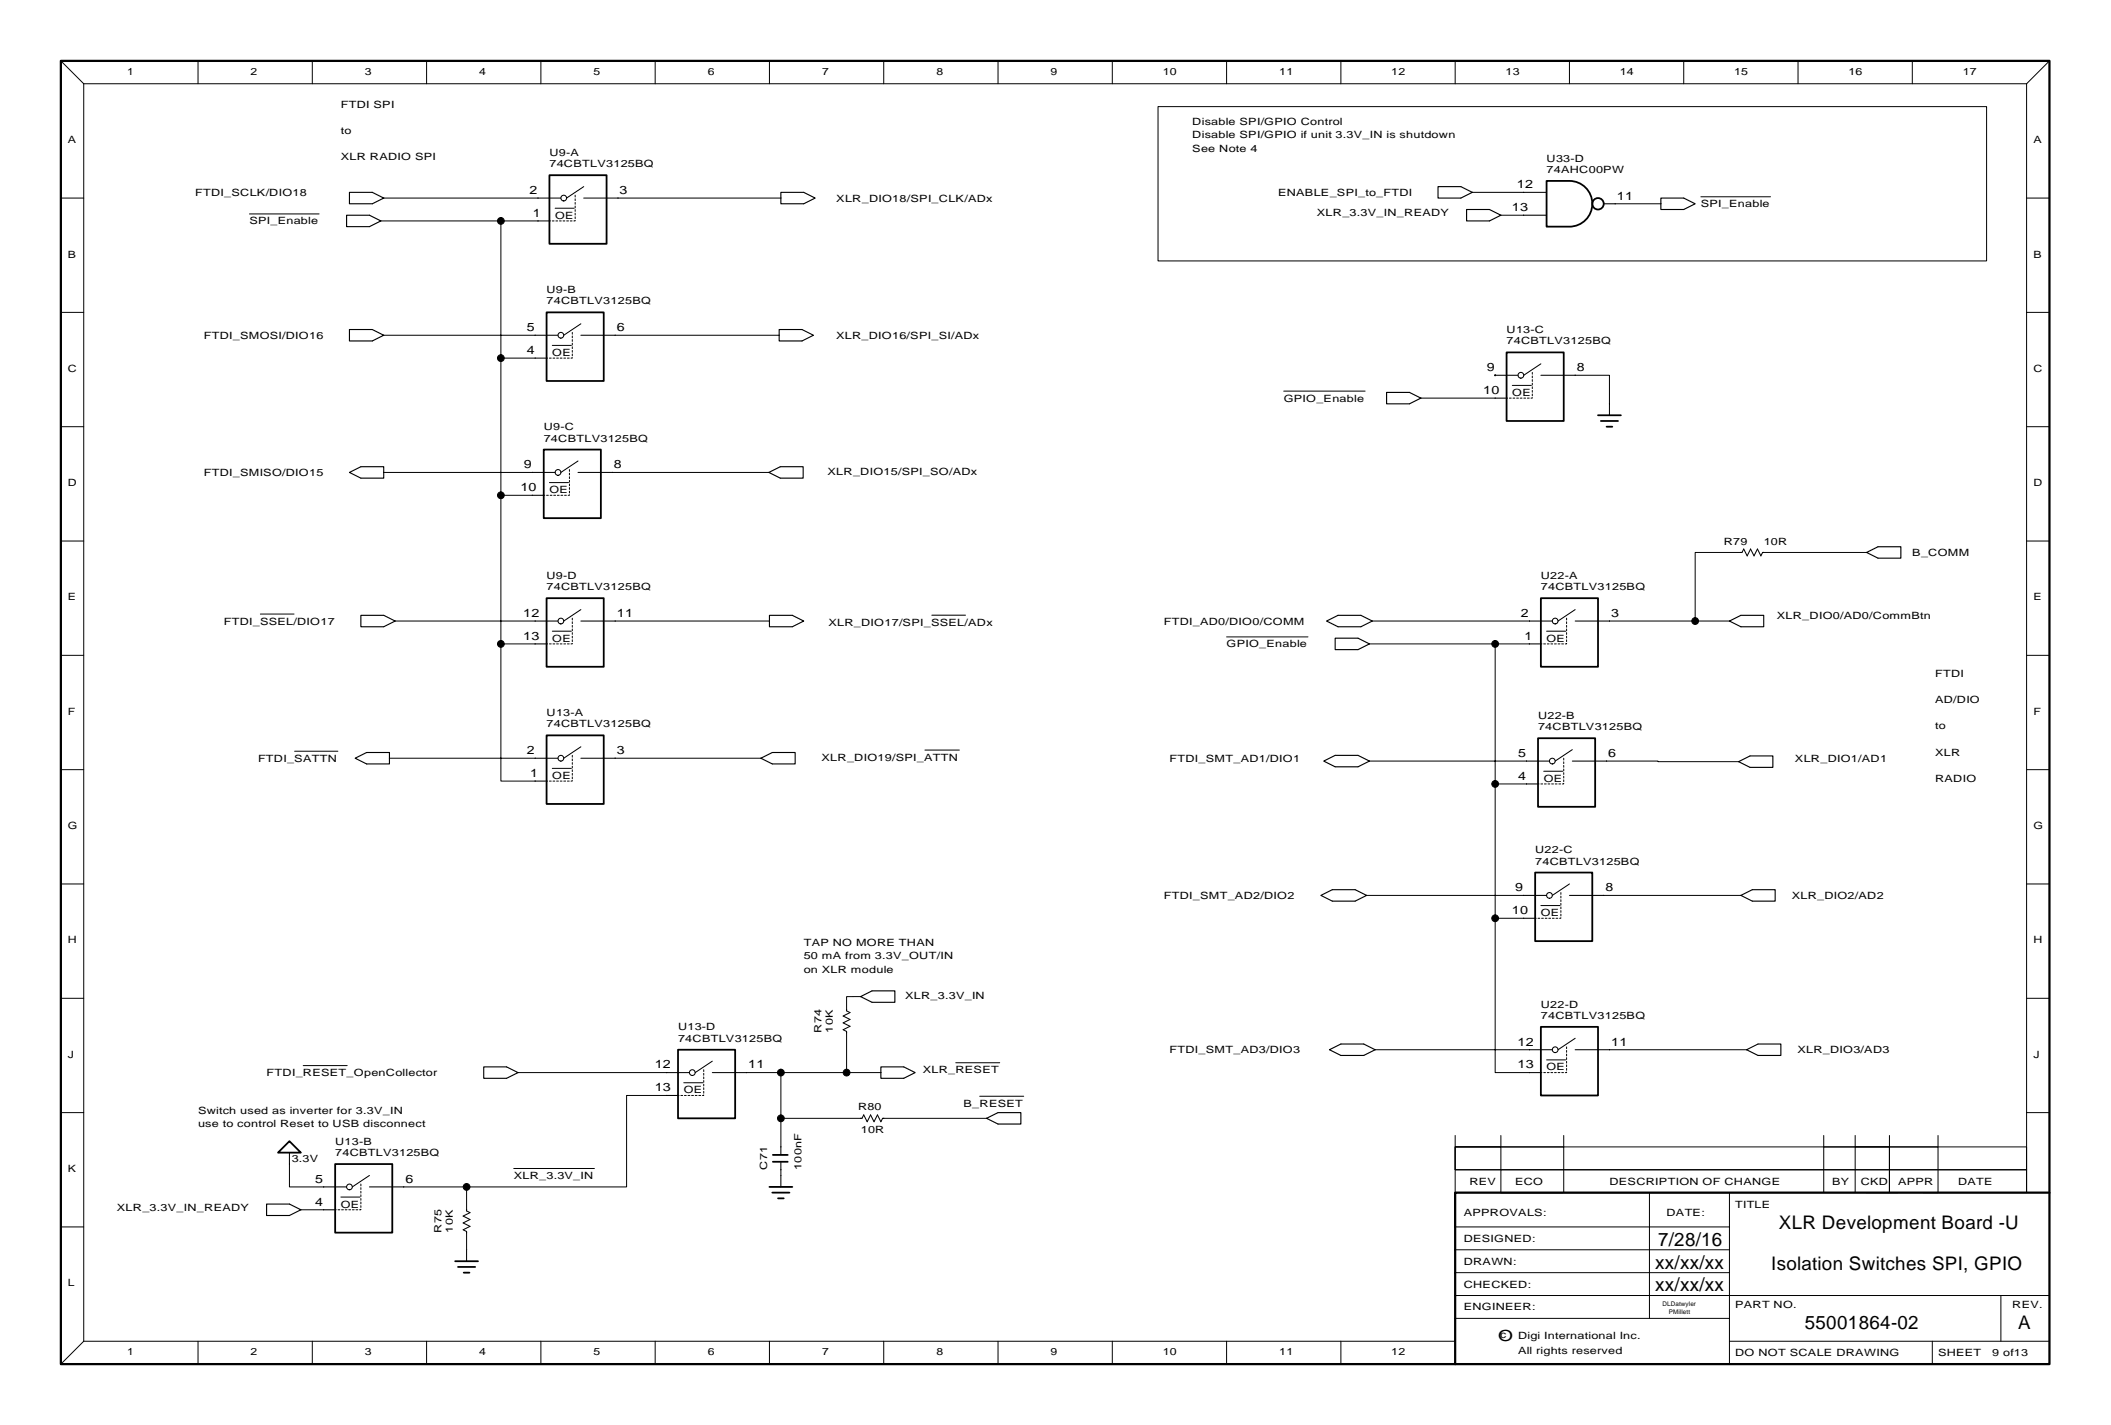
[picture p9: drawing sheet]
<svg xmlns="http://www.w3.org/2000/svg" width="469mm" height="317mm" viewBox="0 0 469 317" stroke-linecap="round" stroke-linejoin="round" font-family="sans-serif">
<g fill="none" stroke="#000" stroke-width=".22">
<path d="M13.5 13.5l5.1 5.1M18.6 18.6h431.8M18.6 18.6v279.4M44 13.5v5.1M69.4 13.5v5.1M94.8 13.5v5.1M120.2 13.5v5.1M145.6 13.5v5.1M171 13.5v5.1M196.4 13.5v5.1M221.8 13.5v5.1M247.2 13.5v5.1"/>
<path d="M272.6 13.5v5.1M298 13.5v5.1M323.4 13.5v5.1M348.8 13.5v5.1M374.2 13.5v5.1M399.6 13.5v5.1M425 13.5v5.1M450.4 18.6v246.4M455.5 13.5l-5.1 5.1M257.4 23.7h184.1v34.3h-184.1zM13.5 44h5.1M55.4 47.5h15.5"/>
<path d="M84.6 49.1h35M85.3 44h34.3M111.3 49.1v94M123.4 46.3h4.2M137.4 44h36.1M327.2 42.7h11.4M333.6 47.8h5M359 45.3h10.1M378 43.7h15.5M450.4 44h5.1M13.5 69.4h5.1M85.3 74.5h33.6"/>
<path d="M111.3 79.6h7.6M122.7 76.7h4.3M136.7 74.5h36.5M450.4 69.4h5.1M13.5 94.8h5.1M285.3 86.9h18.1M315.8 88.5h16.5M336.1 85.6h4.2M350.1 83.4h7.6v6.3M450.4 94.8h5.1M85.3 105h33M111.3 110h7"/>
<path d="M122.1 107.2h4.2M136.1 105h34.8M13.5 120.2h5.1M57.9 136.4h7.5M87.8 138h31.1M136.7 138h34.3M207.1 136.7h7.5M305 138h34.9M357.7 138h26.7M386.9 122.7h-10.2v15.3M392 122.7h22.8M450.4 120.2h5.1"/>
<path d="M13.5 145.6h5.1M111.3 143.1v30.4h7.6M111.3 143.1h7.6M122.7 140.2h4.3M272.6 141.5h18.1M304.4 143.1h35.5M332.3 143.1v60.9M343.7 140.2h4.3M450.4 145.6h5.1M13.5 171h5.1M65.5 166.9h9.6M86.6 168.5h32.3"/>
<path d="M122.7 170.7h4.3M136.7 168.5h32.4M205.6 166.7h7.6M304.4 169.1h34.9M332.3 174.2h7M343.1 171.4h4.2M357.1 169.1l29.3 .1M450.4 171h5.1M13.5 196.4h5.1M303.7 198.9h34.9M356.4 198.9h30.5M450.4 196.4h5.1"/>
<path d="M332.3 204v34.3h7.6M332.3 204h6.3M342.5 201.2h4.2M13.5 221.8h5.1M67.4 236.8h9.8M115.1 238.3h33M165.9 238.3h29.9M173.5 238.3v16.5M188.2 229.4v8.9M191.3 221.4h-3.1v2.9M212.4 236.1h9.8M305.6 233.2h34.3"/>
<path d="M343.7 235.5h4.3M357.7 233.2h30.5M450.4 221.8h5.1M13.5 247.2h5.1M64.3 258.6v5.1h7.6M114.2 259.6h17.9M148.1 243.4h-8.8v20.3h-35.6M152 240.6h4.2M173.5 259.9v1.3M173.5 248.5h17.8M196.4 248.5h22.9M217.7 243.6h9.8"/>
<path d="M323.4 254.8h10.2v5.1h-10.2zM323.4 254.8h127v5.1h-127zM323.4 252.3v2.5M333.6 259.9h116.8v5.1h-116.8zM333.6 252.3v2.5M347.5 252.3v2.5M405.3 252.3v2.5M412.3 252.3v2.5M419.9 252.3v2.5M430.7 252.3v2.5M450.4 247.2h5.1M13.5 272.6h5.1"/>
<path d="M66.9 268.8h5M75.8 266h4.2M89.7 263.7h14M103.7 263.7v5.1M103.7 273.9v3.8M323.4 265h61v7.6h-61zM323.4 265v-10.2h24.1v10.2h-13.9M323.4 277.7h61M366.6 265v27.9M384.4 272.6v30.5M405.3 265v-10.2h14.6v10.2h-5.1M412.3 265v-10.2h7.6v10.2h1.9"/>
<path d="M419.9 265v-10.2h10.8v10.2h-3.2M18.6 298h304.8M18.6 298l-5.1 5.1M44 298v5.1M69.4 298v5.1M94.8 298v5.1M120.2 298v5.1M145.6 298v5.1M171 298v5.1M196.4 298v5.1M221.8 298v5.1M247.2 298v5.1"/>
<path d="M272.6 298v5.1M298 298v5.1M323.4 287.8h132.1M323.4 292.9h61M323.4 282.8h61M384.4 298h71.1M429.5 298v5.1M444.7 287.8v10.2"/>
<circle cx="357.7" cy="89.7" r=".01"/>
<circle cx="64.3" cy="258.6" r=".01"/>
<circle cx="103.7" cy="277.7" r=".01"/>
<circle cx="173.5" cy="261.2" r=".01"/>
</g>
<g fill="#000" stroke="#000" stroke-width=".22">
<path d="M332.2 83.3h.2v.2h-.2z" fill-rule="evenodd"/>
<circle cx="84.6" cy="49.1" r=".01"/>
<circle cx="85.3" cy="44" r=".01"/>
<circle cx="111.3" cy="49.1" r=".75"/>
<circle cx="119.6" cy="44" r=".01"/>
<circle cx="119.6" cy="49.1" r=".01"/>
<circle cx="137.4" cy="44" r=".01"/>
<circle cx="173.5" cy="44" r=".01"/>
<circle cx="327.2" cy="42.7" r=".01"/>
<circle cx="333.6" cy="47.8" r=".01"/>
<circle cx="338.6" cy="42.7" r=".01"/>
<circle cx="338.6" cy="47.8" r=".01"/>
<circle cx="359" cy="45.3" r=".01"/>
<circle cx="369.1" cy="45.3" r=".01"/>
<circle cx="85.3" cy="74.5" r=".01"/>
<circle cx="111.3" cy="79.6" r=".75"/>
<circle cx="118.9" cy="74.5" r=".01"/>
<circle cx="118.9" cy="79.6" r=".01"/>
<circle cx="136.7" cy="74.5" r=".01"/>
<circle cx="173.2" cy="74.5" r=".01"/>
<circle cx="315.8" cy="88.5" r=".01"/>
<circle cx="332.3" cy="88.5" r=".01"/>
<circle cx="350.1" cy="83.4" r=".01"/>
<circle cx="85.3" cy="105" r=".01"/>
<circle cx="111.3" cy="110" r=".75"/>
<circle cx="118.3" cy="110" r=".01"/>
<circle cx="118.3" cy="105" r=".01"/>
<circle cx="136.1" cy="105" r=".01"/>
<circle cx="170.9" cy="105" r=".01"/>
<circle cx="87.8" cy="138" r=".01"/>
<circle cx="118.9" cy="138" r=".01"/>
<circle cx="136.7" cy="138" r=".01"/>
<circle cx="171" cy="138" r=".01"/>
<circle cx="305" cy="138" r=".01"/>
<circle cx="339.9" cy="138" r=".01"/>
<circle cx="357.7" cy="138" r=".01"/>
<circle cx="376.7" cy="138" r=".75"/>
<circle cx="384.4" cy="138" r=".01"/>
<circle cx="386.9" cy="122.7" r=".01"/>
<circle cx="392" cy="122.7" r=".01"/>
<circle cx="414.8" cy="122.7" r=".01"/>
<circle cx="111.3" cy="143.1" r=".75"/>
<circle cx="118.9" cy="143.1" r=".01"/>
<circle cx="304.4" cy="143.1" r=".01"/>
<circle cx="332.3" cy="143.1" r=".75"/>
<circle cx="339.9" cy="143.1" r=".01"/>
<circle cx="86.6" cy="168.5" r=".01"/>
<circle cx="118.9" cy="173.5" r=".01"/>
<circle cx="118.9" cy="168.5" r=".01"/>
<circle cx="136.7" cy="168.5" r=".01"/>
<circle cx="169.1" cy="168.5" r=".01"/>
<circle cx="304.4" cy="169.1" r=".01"/>
<circle cx="332.3" cy="174.2" r=".75"/>
<circle cx="339.3" cy="169.1" r=".01"/>
<circle cx="339.3" cy="174.2" r=".01"/>
<circle cx="357.1" cy="169.1" r=".01"/>
<circle cx="386.4" cy="169.2" r=".01"/>
<circle cx="303.7" cy="198.9" r=".01"/>
<circle cx="338.6" cy="198.9" r=".01"/>
<circle cx="356.4" cy="198.9" r=".01"/>
<circle cx="386.9" cy="198.9" r=".01"/>
<circle cx="332.3" cy="204" r=".75"/>
<circle cx="338.6" cy="204" r=".01"/>
<circle cx="115.1" cy="238.3" r=".01"/>
<circle cx="148.1" cy="238.3" r=".01"/>
<circle cx="165.9" cy="238.3" r=".01"/>
<circle cx="173.5" cy="238.3" r=".75"/>
<circle cx="188.2" cy="224.3" r=".01"/>
<circle cx="188.2" cy="229.4" r=".01"/>
<circle cx="188.2" cy="238.3" r=".75"/>
<circle cx="191.3" cy="221.4" r=".01"/>
<circle cx="195.8" cy="238.3" r=".01"/>
<circle cx="305.6" cy="233.2" r=".01"/>
<circle cx="339.9" cy="233.2" r=".01"/>
<circle cx="339.9" cy="238.3" r=".01"/>
<circle cx="357.7" cy="233.2" r=".01"/>
<circle cx="388.2" cy="233.2" r=".01"/>
<circle cx="148.1" cy="243.4" r=".01"/>
<circle cx="173.5" cy="259.9" r=".01"/>
<circle cx="173.5" cy="254.8" r=".01"/>
<circle cx="173.5" cy="248.5" r=".75"/>
<circle cx="191.3" cy="248.5" r=".01"/>
<circle cx="196.4" cy="248.5" r=".01"/>
<circle cx="219.3" cy="248.5" r=".01"/>
<circle cx="66.9" cy="268.8" r=".01"/>
<circle cx="71.9" cy="263.7" r=".01"/>
<circle cx="71.9" cy="268.8" r=".01"/>
<circle cx="89.7" cy="263.7" r=".01"/>
<circle cx="103.7" cy="273.9" r=".01"/>
<circle cx="103.7" cy="268.8" r=".01"/>
<circle cx="103.7" cy="263.7" r=".75"/>
</g>
<path d="M13.5 13.5h442v289.6h-442zM455.5 265h-132.1v38.1" fill="none" stroke="#000" stroke-width=".5"/>
<g fill="none" stroke="#000" stroke-width=".25">
<path d="M77 47.8h5.1l2.5 1.3-2.5 1.3h-5.1zM77.7 42.7h5l2.6 1.3-2.6 1.3h-5zM173.5 42.7h5.1l2.6 1.3-2.6 1.3h-5.1zM319.6 41.5h5.1l2.5 1.2-2.5 1.3h-5.1zM325.9 46.5h5.1l2.6 1.3-2.6 1.3h-5.1zM369.1 44h5.1l2.5 1.3-2.5 1.2h-5.1zM77.7 73.2h5l2.6 1.3-2.6 1.3h-5zM173.2 73.2h5l2.6 1.3-2.6 1.3h-5zM308.2 87.2h5l2.6 1.3-2.6 1.2h-5zM77.7 105l2.5-1.3h5.1v2.5h-5.1zM170.9 105l2.5-1.3h5.1v2.5h-5.1zM80.2 136.7h5.1l2.5 1.3-2.5 1.3h-5.1z"/>
<path d="M171 136.7h5.1l2.5 1.3-2.5 1.3h-5.1zM294.8 138l2.6-1.3h5.1l2.5 1.3-2.5 1.3h-5.1zM384.4 138l2.5-1.3h5.1v2.6h-5.1zM414.8 122.7l2.6-1.2h5.1v2.5h-5.1zM296.7 141.8h5.1l2.6 1.3-2.6 1.2h-5.1zM78.9 168.5l2.6-1.3h5.1v2.5h-5.1zM169.1 168.5l2.5-1.3h5.1v2.5h-5.1zM294.2 169.1l2.5-1.3h5.1l2.6 1.3-2.6 1.3h-5.1zM386.4 169.2l2.5-1.2h5.1v2.5h-5.1zM293.6 198.9l2.5-1.2h5.1l2.5 1.2-2.5 1.3h-5.1zM386.9 198.9l2.5-1.2h5.1v2.5h-5.1zM107.5 237h5.1l2.5 1.3-2.5 1.3h-5.1z"/>
<path d="M191.3 221.4l2.5-1.2h5.1v2.5h-5.1zM195.8 237h5.1l2.5 1.3-2.5 1.3h-5.1zM295.5 233.2l2.5-1.2h5.1l2.5 1.2-2.5 1.3h-5.1zM388.2 233.2l2.5-1.2h5.1v2.5h-5.1zM219.3 248.5l2.5-1.3h5.1v2.5h-5.1zM59.2 267.5h5.1l2.6 1.3-2.6 1.3h-5.1z"/>
</g>
<g fill="none" stroke="#000" stroke-width=".4">
<path d="M122.1 38.9h12.7v15.3h-12.7zM343.7 40.2h5.1a5.1 5.1 0 0 1 5.1 5.1 5.1 5.1 0 0 1-5.1 5.1h-5.1zM121.5 69.4h12.7v15.2h-12.7zM334.8 78.3h12.7v15.2h-12.7zM120.8 99.9h12.7v15.2h-12.7zM355.2 92.3h5M355.8 93.5h3.8M357.1 94.8h1.2M121.5 132.9h12.7v15.2h-12.7zM342.5 132.9h12.7v15.2h-12.7zM121.5 163.4h12.7v15.2h-12.7zM341.8 164h12.7v15.3h-12.7z"/>
<path d="M341.2 193.9h12.7v15.2h-12.7zM150.7 233.2h12.7v15.3h-12.7zM342.5 228.2h12.7v15.2h-12.7zM64.3 253.6l2.6 2.5h-5.1zM74.5 258.6h12.7v15.3h-12.7zM171.8 256.6h3.3M171.8 258.1h3.3M171 263.7h5.1M171.6 265h3.9M172.9 266.3h1.3M101.2 280.2h5M101.8 281.5h3.8"/>
<path d="M103.1 282.8h1.2"/>
<circle cx="355.2" cy="45.3" r="1.27"/>
</g>
<g fill="none" stroke="#000" stroke-width=".23">
<path d="M119.6 44h5.1M119.6 49.1h2.5M129.7 44h7.7M129.7 41.5l-3.8 2.5M338.6 42.7h5.1M338.6 47.8h5.1M356.4 45.3h2.6M118.9 74.5h5.1M118.9 79.6h2.6M129.1 74.5h7.6M129.1 71.9l-3.8 2.6M332.3 83.4h5.1"/>
<path d="M332.3 88.5h2.5M342.5 83.4h7.6M342.5 80.8l-3.9 2.6M357.7 89.7v2.6M118.3 105h5.1M118.3 110h2.5M128.5 105h7.6M128.5 102.4l-3.8 2.6M118.9 138h5.1M129.1 138h7.6M129.1 135.4l-3.8 2.6M339.9 138h5.1"/>
<path d="M350.1 138h7.6M350.1 135.4l-3.8 2.6M386.9 122.7h.3l.3-.7 .8 1.5 .8-1.5 .7 1.5 .8-1.5 .8 1.5 .3-.8h.3M118.9 143.1h2.6M339.9 143.1h2.6M118.9 168.5h5.1M118.9 173.5h2.6M129.1 168.5h7.6M129.1 165.9l-3.8 2.6M339.3 169.1h5.1M339.3 174.2h2.5M349.4 169.1h7.7"/>
<path d="M349.4 166.6l-3.8 2.5M338.6 198.9h5.1M348.8 198.9h7.6M348.8 196.4l-3.8 2.5M338.6 204h2.6M148.1 238.3h5.1M158.3 238.3h7.6M158.3 235.8l-3.8 2.5M188.2 224.3v.3l.7 .4-1.5 .7 1.5 .8-1.5 .8 1.5 .7-1.5 .8 .8 .4v.2M339.9 233.2h5.1M339.9 238.3h2.6M350.1 233.2h7.6"/>
<path d="M350.1 230.7l-3.8 2.5M64.3 256.1v2.5M148.1 243.4h2.6M173.5 254.8v1.8M173.5 258.1v1.8M191.3 248.5h.3l.4-.8 .7 1.5 .8-1.5 .7 1.5 .8-1.5 .8 1.5 .4-.7h.2M71.9 263.7h5.1M71.9 268.8h2.6M82.1 263.7h7.6M82.1 261.2l-3.8 2.5M103.7 268.8v.3l.8 .3-1.6 .8 1.6 .8-1.6 .7 1.6 .8-1.6 .7 .8 .4v.3M103.7 277.7v2.5"/>
<path d="M173.5 261.2v2.5"/>
<circle cx="125.3" cy="44" r=".64"/>
<circle cx="124.7" cy="74.5" r=".64"/>
<circle cx="338" cy="83.4" r=".64"/>
<circle cx="124" cy="105" r=".64"/>
<circle cx="124.7" cy="138" r=".64"/>
<circle cx="345.6" cy="138" r=".64"/>
<circle cx="124.7" cy="168.5" r=".64"/>
<circle cx="345" cy="169.1" r=".64"/>
<circle cx="344.4" cy="198.9" r=".64"/>
<circle cx="153.9" cy="238.3" r=".64"/>
<circle cx="345.6" cy="233.2" r=".64"/>
<circle cx="77.7" cy="263.7" r=".64"/>
</g>
<path d="M127.8 43.4v5.7h-5.7M127.2 73.9v5.7h-5.7M340.6 82.7v5.8h-5.8M126.6 104.3v5.7h-5.8M127.2 137.4v5.7h-5.7M348.2 137.4v5.7h-5.7M127.2 167.8v5.7h-5.7M347.5 168.5v5.7h-5.7M346.9 198.3v5.7h-5.7M156.4 237.7v5.7h-5.7M348.2 232.6v5.7h-5.7M80.2 263.1v5.7h-5.7" fill="none" stroke="#000" stroke-width=".22" stroke-dasharray=".4 .4"/>
<g font-size="4.2">
<text x="395.3" y="273.1">XLR Development Board -U</text>
<text x="367.9" y="281.9">xx/xx/xx</text>
<text x="368.5" y="276.8">7/28/16</text>
<text x="367.9" y="286.9">xx/xx/xx</text>
<text x="393.7" y="282.1">Isolation Switches SPI, GPIO</text>
<text x="401.1" y="295.3">55001864-02</text>
<text x="448.5" y="295.2">A</text>
</g>
<text font-size="3.4" x="332.9" y="297.9">O</text>
<g font-size="2.6">
<text x="337.1" y="41.8">12</text>
<text x="117.7" y="43.1">2</text>
<text x="137.7" y="43.1">3</text>
<text x="336" y="46.9">13</text>
<text x="359.3" y="44.4">11</text>
<text x="118.5" y="48.2">1</text>
<text x="117.1" y="73.6">5</text>
<text x="137.1" y="73.6">6</text>
<text x="117.1" y="78.6">4</text>
<text x="330.4" y="82.5">9</text>
<text x="350.4" y="82.5">8</text>
<text x="329.7" y="87.5">10</text>
<text x="116.4" y="104">9</text>
<text x="136.4" y="104">8</text>
<text x="115.7" y="109.1">10</text>
<text x="116.3" y="137.1">12</text>
<text x="137.1" y="137.1">11</text>
<text x="338" y="137.1">2</text>
<text x="358.1" y="137.1">3</text>
<text x="116.3" y="142.1">13</text>
<text x="338.8" y="142.1">1</text>
<text x="117.1" y="167.5">2</text>
<text x="137.1" y="167.5">3</text>
<text x="117.8" y="172.6">1</text>
<text x="337.4" y="168.2">5</text>
<text x="337.4" y="173.3">4</text>
<text x="357.4" y="168.2">6</text>
<text x="336" y="203.1">10</text>
<text x="336.8" y="198">9</text>
<text x="356.8" y="198">8</text>
<text x="337.3" y="232.3">12</text>
<text x="358.1" y="232.3">11</text>
<text x="145.5" y="237.4">12</text>
<text x="166.3" y="237.4">11</text>
<text x="337.3" y="237.4">13</text>
<text x="145.5" y="242.5">13</text>
<text x="70.1" y="262.8">5</text>
<text x="90.1" y="262.8">6</text>
<text x="70.1" y="267.9">4</text>
</g>
<g font-size="2.2">
<text x="28.3" y="16.6">1</text>
<text x="55.7" y="16.6">2</text>
<text x="81.1" y="16.6">3</text>
<text x="106.5" y="16.6">4</text>
<text x="131.9" y="16.6">5</text>
<text x="157.3" y="16.6">6</text>
<text x="182.7" y="16.6">7</text>
<text x="208.1" y="16.6">8</text>
<text x="233.5" y="16.6">9</text>
<text x="258.4" y="16.6">10</text>
<text x="284.3" y="16.6">11</text>
<text x="309.2" y="16.6">12</text>
<text x="334.6" y="16.6">13</text>
<text x="360" y="16.6">14</text>
<text x="385.4" y="16.6">15</text>
<text x="410.8" y="16.6">16</text>
<text x="436.2" y="16.6">17</text>
<text x="75.8" y="23.9">FTDI SPI</text>
<text x="75.8" y="29.8">to</text>
<text x="265" y="27.8">Disable SPI/GPIO Control</text>
<text x="15.1" y="31.8">A</text>
<text x="75.8" y="35.6">XLR RADIO SPI</text>
<text x="122.1" y="34.6">U9-A</text>
<text x="265" y="30.7">Disable SPI/GPIO if unit 3.3V_IN is shutdown</text>
<text x="265" y="33.7">See Note 4</text>
<text x="343.7" y="35.9">U33-D</text>
<text x="451.9" y="31.8">A</text>
<text x="122.1" y="37.2">74CBTLV3125BQ</text>
<text x="343.7" y="38.4">74AHC00PW</text>
<text x="43.4" y="43.5">FTDI_SCLK/DIO18</text>
<text x="185.9" y="44.8">XLR_DIO18/SPI_CLK/ADx</text>
<text x="284" y="43.5">ENABLE_SPI_to_FTDI</text>
<text x="378" y="46.1">SPI_Enable</text>
<text x="55.4" y="49.9">SPI_Enable</text>
<text x="123.4" y="48.6">OE</text>
<text x="292.7" y="48.1">XLR_3.3V_IN_READY</text>
<text x="15.1" y="57.2">B</text>
<text x="451.9" y="57.2">B</text>
<text x="121.5" y="65.1">U9-B</text>
<text x="121.5" y="67.6">74CBTLV3125BQ</text>
<text x="45.3" y="75.3">FTDI_SMOSI/DIO16</text>
<text x="185.8" y="75.3">XLR_DIO16/SPI_SI/ADx</text>
<text x="334.8" y="74">U13-C</text>
<text x="334.8" y="76.5">74CBTLV3125BQ</text>
<text x="15.1" y="82.6">C</text>
<text x="122.7" y="79.1">OE</text>
<text x="451.9" y="82.6">C</text>
<text x="285.3" y="89.2">GPIO_Enable</text>
<text x="336.1" y="88">OE</text>
<text x="120.8" y="95.6">U9-C</text>
<text x="120.8" y="98.1">74CBTLV3125BQ</text>
<text x="45.3" y="105.7">FTDI_SMISO/DIO15</text>
<text x="183.9" y="105.5">XLR_DIO15/SPI_SO/ADx</text>
<text x="15.1" y="108">D</text>
<text x="122.1" y="109.6">OE</text>
<text x="451.9" y="108">D</text>
<text x="383.1" y="121">R79</text>
<text x="392" y="121">10R</text>
<text x="425" y="123.5">B_COMM</text>
<text x="121.5" y="128.6">U9-D</text>
<text x="121.5" y="131.1">74CBTLV3125BQ</text>
<text x="342.5" y="128.6">U22-A</text>
<text x="342.5" y="131.1">74CBTLV3125BQ</text>
<text x="15.1" y="133.4">E</text>
<text x="394.9" y="137.5">XLR_DIO0/AD0/CommBtn</text>
<text x="451.9" y="133.4">E</text>
<text x="49.7" y="138.8">FTDI_SSEL/DIO17</text>
<text x="122.7" y="142.6">OE</text>
<text x="184.1" y="139">XLR_DIO17/SPI_SSEL/ADx</text>
<text x="258.6" y="138.8">FTDI_AD0/DIO0/COMM</text>
<text x="272.6" y="143.8">GPIO_Enable</text>
<text x="343.7" y="142.6">OE</text>
<text x="430.1" y="150.3">FTDI</text>
<text x="15.1" y="158.8">F</text>
<text x="121.5" y="159.1">U13-A</text>
<text x="121.5" y="161.6">74CBTLV3125BQ</text>
<text x="341.8" y="159.7">U22-B</text>
<text x="430.1" y="156.2">AD/DIO</text>
<text x="451.9" y="158.8">F</text>
<text x="341.8" y="162.3">74CBTLV3125BQ</text>
<text x="430.1" y="162">to</text>
<text x="430.1" y="167.9">XLR</text>
<text x="57.3" y="169.2">FTDI_SATTN</text>
<text x="122.7" y="173.1">OE</text>
<text x="182.6" y="169">XLR_DIO19/SPI_ATTN</text>
<text x="259.9" y="169.2">FTDI_SMT_AD1/DIO1</text>
<text x="343.1" y="173.7">OE</text>
<text x="398.9" y="169.2">XLR_DIO1/AD1</text>
<text x="430.1" y="173.8">RADIO</text>
<text x="15.1" y="184.2">G</text>
<text x="451.9" y="184.2">G</text>
<text x="341.2" y="189.6">U22-C</text>
<text x="341.2" y="192.1">74CBTLV3125BQ</text>
<text x="258.6" y="199.7">FTDI_SMT_AD2/DIO2</text>
<text x="342.5" y="203.5">OE</text>
<text x="398.2" y="199.7">XLR_DIO2/AD2</text>
<text x="15.1" y="209.6">H</text>
<text x="451.9" y="209.6">H</text>
<text x="178.6" y="210.2">TAP NO MORE THAN</text>
<text x="178.6" y="213.2">50 mA from 3.3V_OUT/IN</text>
<text x="178.6" y="216.1">on XLR module</text>
<text x="201.2" y="222">XLR_3.3V_IN</text>
<text x="342.5" y="223.9">U22-D</text>
<text x="342.5" y="226.4">74CBTLV3125BQ</text>
<text x="150.7" y="228.9">U13-D</text>
<text x="150.7" y="231.5">74CBTLV3125BQ</text>
<text x="182.6" y="229.4" transform="rotate(-90 182.6 229.4)">R74</text>
<text x="185.1" y="229.4" transform="rotate(-90 185.1 229.4)">10K</text>
<text x="15.1" y="235">J</text>
<text x="59.2" y="239.1">FTDI_RESET_OpenCollector</text>
<text x="205.1" y="238.5">XLR_RESET</text>
<text x="259.9" y="234">FTDI_SMT_AD3/DIO3</text>
<text x="343.7" y="237.8">OE</text>
<text x="399.5" y="234">XLR_DIO3/AD3</text>
<text x="451.9" y="235">J</text>
<text x="152" y="242.9">OE</text>
<text x="214.2" y="245.9">B_RESET</text>
<text x="44" y="247.5">Switch used as inverter for 3.3V_IN</text>
<text x="44" y="250.5">use to control Reset to USB disconnect</text>
<text x="190.7" y="246.7">R80</text>
<text x="191.3" y="251.8">10R</text>
<text x="74.5" y="254.3">U13-B</text>
<text x="74.5" y="256.9">74CBTLV3125BQ</text>
<text x="15.1" y="260.4">K</text>
<text x="64.8" y="258.1">3.3V</text>
<text x="114.2" y="262">XLR_3.3V_IN</text>
<text x="170.5" y="259.9" transform="rotate(-90 170.5 259.9)">C71</text>
<text x="178.1" y="259.9" transform="rotate(-90 178.1 259.9)">100nF</text>
<text x="326.6" y="263.2">REV</text>
<text x="336.7" y="263.2">ECO</text>
<text x="357.7" y="263.2">DESCRIPTION OF CHANGE</text>
<text x="407.2" y="263.2">BY</text>
<text x="413.6" y="263.2">CKD</text>
<text x="421.8" y="263.2">APPR</text>
<text x="435.2" y="263.2">DATE</text>
<text x="26" y="269">XLR_3.3V_IN_READY</text>
<text x="75.8" y="268.3">OE</text>
<text x="385.6" y="268.3">TITLE</text>
<text x="98.1" y="273.9" transform="rotate(-90 98.1 273.9)">R75</text>
<text x="100.7" y="273.9" transform="rotate(-90 100.7 273.9)">10K</text>
<text x="325.3" y="270.2">APPROVALS:</text>
<text x="325.3" y="275.9">DESIGNED:</text>
<text x="370.4" y="270.2">DATE:</text>
<text x="325.3" y="281">DRAWN:</text>
<text x="15.1" y="285.8">L</text>
<text x="325.3" y="286.1">CHECKED:</text>
<text x="325.3" y="291.2">ENGINEER:</text>
<text x="385.6" y="290.5">PART NO.</text>
<text x="447.2" y="290.5">REV.</text>
<text x="333.4" y="297.2">c</text>
<text x="337.4" y="297.6">Digi International Inc.</text>
<text x="28.3" y="301.1">1</text>
<text x="55.7" y="301.1">2</text>
<text x="81.1" y="301.1">3</text>
<text x="106.5" y="301.1">4</text>
<text x="131.9" y="301.1">5</text>
<text x="157.3" y="301.1">6</text>
<text x="182.7" y="301.1">7</text>
<text x="208.1" y="301.1">8</text>
<text x="233.5" y="301.1">9</text>
<text x="258.4" y="301.1">10</text>
<text x="284.3" y="301.1">11</text>
<text x="309.2" y="301.1">12</text>
<text x="337.4" y="300.8">All rights reserved</text>
<text x="385.6" y="301.3">DO NOT SCALE DRAWING</text>
<text x="430.7" y="301.3">SHEET</text>
<text x="442.8" y="301.3">9 of13</text>
</g>
<g font-size="1.4">
<text x="369.5" y="290.1">DLDatwyler</text>
<text x="370.9" y="291.9">PMillett</text>
</g>
</svg>
